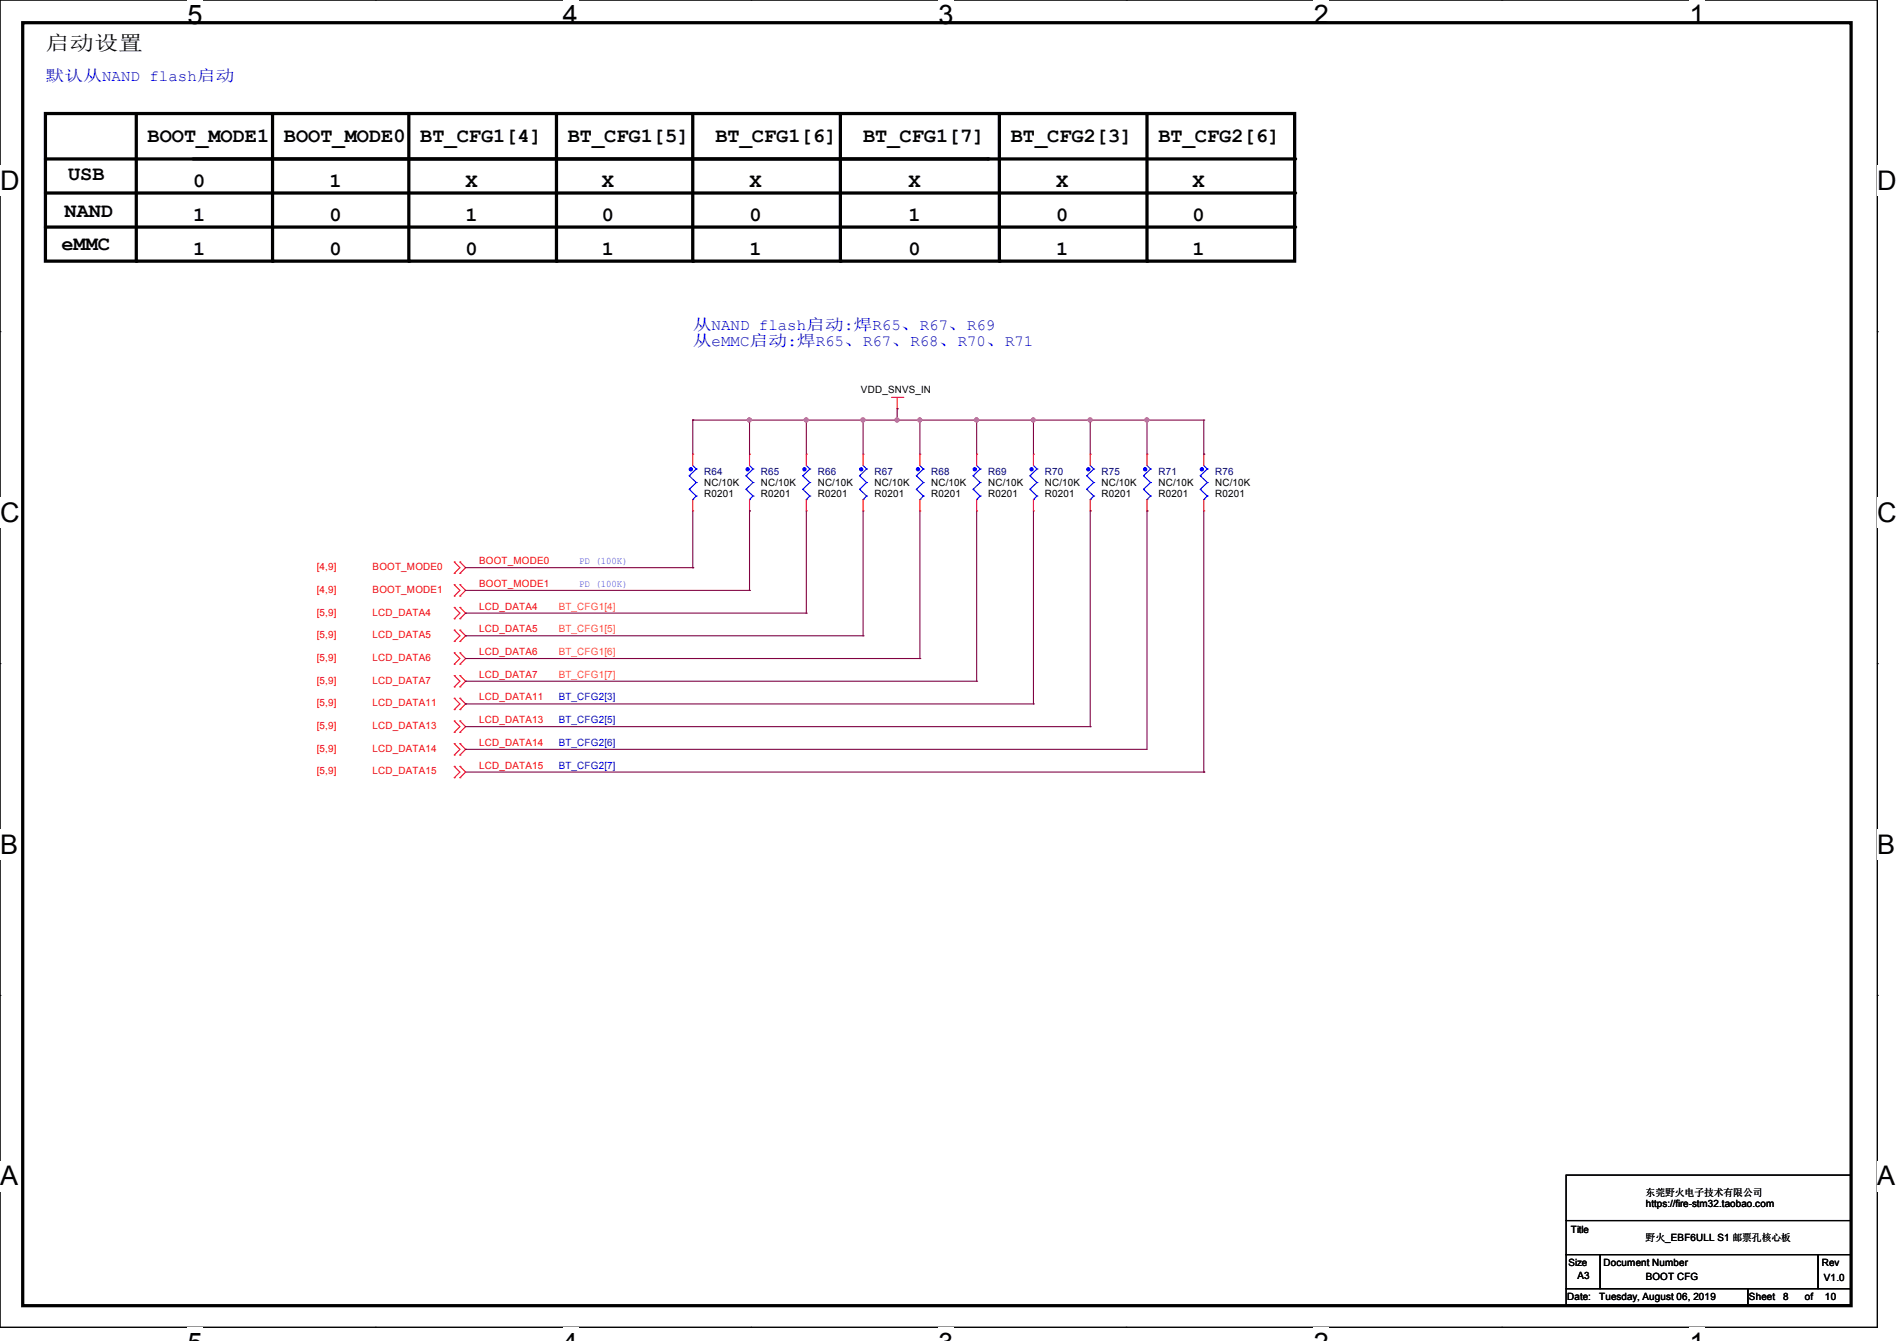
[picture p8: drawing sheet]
<svg xmlns="http://www.w3.org/2000/svg" width="297mm" height="210mm" viewBox="0 0 297 210" stroke-linecap="round" stroke-linejoin="round" font-family="sans-serif">
<path d="M0 0h293.9v207.9h-293.9z" fill="none" stroke="#000" stroke-width=".17"/>
<g fill="#fff">
<path d="M29.4 0h2.3v4.7h-2.3z"/>
<path d="M29.4 207.9h2.3v2.1h-2.3z"/>
</g>
<path d="M58.8 0h.1M58.8 207.9h.1" fill="none" stroke="#000" stroke-width=".17"/>
<g fill="#fff">
<path d="M88.1 0h2.4v4.7h-2.4z"/>
<path d="M88.1 207.9h2.4v2.1h-2.4z"/>
</g>
<path d="M117.6 0h.1M117.6 207.9h.1" fill="none" stroke="#000" stroke-width=".17"/>
<g fill="#fff">
<path d="M146.9 0h2.4v4.7h-2.4z"/>
<path d="M146.9 207.9h2.4v2.1h-2.4z"/>
</g>
<path d="M176.3 0h.1M176.3 207.9h.1" fill="none" stroke="#000" stroke-width=".17"/>
<g fill="#fff">
<path d="M205.7 0h2.4v4.7h-2.4z"/>
<path d="M205.7 207.9h2.4v2.1h-2.4z"/>
</g>
<path d="M235.1 0h.1M235.1 207.9h.1" fill="none" stroke="#000" stroke-width=".17"/>
<g fill="#fff">
<path d="M264.5 0h2.4v4.7h-2.4z"/>
<path d="M264.5 207.9h2.4v2.1h-2.4z"/>
<path d="M0 26h3v4.7h-3z"/>
<path d="M293.9 26h3.1v4.7h-3.1z"/>
<path d="M0 77.9h3v4.7h-3z"/>
<path d="M293.9 77.9h3.1v4.7h-3.1z"/>
</g>
<path d="M0 51.9h.1M293.9 51.9h.1" fill="none" stroke="#000" stroke-width=".17"/>
<g fill="#fff">
<path d="M0 129.9h2.8v4.7h-2.8z"/>
<path d="M293.9 129.9h2.9v4.7h-2.9z"/>
</g>
<path d="M0 103.9h.1M293.9 103.9h.1" fill="none" stroke="#000" stroke-width=".17"/>
<g fill="#fff">
<path d="M-.1 181.8h2.9v4.8h-2.9z"/>
<path d="M293.8 181.8h3v4.8h-3z"/>
</g>
<path d="M0 155.9h.1M293.9 155.9h.1M245.2 184h44.6v7.1h-44.6zM245.2 191.1h44.6v5.4h-44.6zM245.2 196.5h5.3v5.3h-5.3zM250.5 196.5h34.1v5.3h-34.1zM284.6 196.5h5.2v5.3h-5.2zM245.2 201.8h28.4v2.5h-28.4zM273.6 201.8h16.2v2.5h-16.2z" fill="none" stroke="#000" stroke-width=".17"/>
<g fill="none" stroke="#000" stroke-width=".51">
<path d="M3.6 3.6h286.2v200.9h-286.2zM7.1 17.8h195.6v23.1h-195.6zM21.3 17.8v23.1M42.7 17.8v23.1M64 17.8v23.1M87.1 17.8v23.1M108.5 17.8v23.1M131.6 17.8v23.1M156.5 17.8v23.1M179.6 17.8v23.1M7.1 30.2h195.6M7.1 24.9h195.6"/>
<path d="M7.1 35.6h195.6"/>
</g>
<g fill="#000">
<circle cx="154.7" cy="24.9" r=".25"/>
<circle cx="202.7" cy="30.2" r=".25"/>
<circle cx="202.7" cy="24.9" r=".25"/>
<circle cx="202.7" cy="35.6" r=".25"/>
<circle cx="21.3" cy="40.9" r=".25"/>
<circle cx="42.7" cy="40.9" r=".25"/>
<circle cx="64" cy="40.9" r=".25"/>
<circle cx="87.1" cy="40.9" r=".25"/>
<circle cx="108.5" cy="40.9" r=".25"/>
<circle cx="131.6" cy="40.9" r=".25"/>
<circle cx="156.5" cy="40.9" r=".25"/>
<circle cx="179.6" cy="40.9" r=".25"/>
</g>
<g fill="none" stroke="#f00" stroke-width=".17">
<path d="M108.5 71.1h.1M108.5 71.1v1.8M108.5 78.2v1.8M117.3 71.1h.1M117.3 71.1v1.8M117.3 78.2v1.8M126.2 71.1h.1M126.2 71.1v1.8M126.2 78.2v1.8M135.1 71.1h.1M135.1 71.1v1.8M135.1 78.2v1.8"/>
<path d="M139.6 62.2h1.8M140.5 64h.1M140.5 62.2v1.8M141.4 62.2h.1M144 71.1h.1M144 71.1v1.8M144 78.2v1.8M152.9 71.1h.1M152.9 71.1v1.8M152.9 78.2v1.8M161.8 71.1h.1M161.8 71.1v1.8"/>
<path d="M161.8 78.2v1.8M170.7 71.1h.1M170.7 71.1v1.8M170.7 78.2v1.8M179.6 71.1h.1M179.6 71.1v1.8M179.6 78.2v1.8M188.5 71.1h.1M188.5 71.1v1.8M188.5 78.2v1.8M71.1 93.3h.1M71.1 91.6h.1"/>
<path d="M71.1 89.8h.1M71.1 88h.1M71.1 96.9h.1M71.1 95.1h.1M71.1 98.7h.1M71.1 91.6l.9 .9-.9 .8M71.1 88l.9 .9-.9 .9M71.1 95.1l.9 .9-.9 .9M71.1 98.7l.9 .9-.9 .9M72 91.6h.1M72 93.3h.1M72 88h.1"/>
<path d="M72 89.8h.1M72 95.1h.1M72 96.9h.1M72 98.7h.1M72 91.6l.9 .9-.9 .8M72 88l.9 .9-.9 .9M72 95.1l.9 .9-.9 .9M72 98.7l.9 .9-.9 .9M108.5 80h.1M117.3 80h.1M126.2 80h.1M135.1 80h.1"/>
<path d="M144 80h.1M152.9 80h.1M161.8 80h.1M170.7 80h.1M179.6 80h.1M188.5 80h.1M71.1 100.5h.1M71.1 104h.1M71.1 102.2h.1M71.1 107.6h.1M71.1 105.8h.1M71.1 111.1h.1"/>
<path d="M71.1 109.3h.1M71.1 118.2h.1M71.1 116.5h.1M71.1 114.7h.1M71.1 112.9h.1M71.1 102.2l.9 .9-.9 .9M71.1 105.8l.9 .9-.9 .9M71.1 109.3l.9 .9-.9 .9M71.1 116.5l.9 .8-.9 .9M71.1 112.9l.9 .9-.9 .9M72 100.5h.1M72 102.2h.1"/>
<path d="M72 104h.1M72 105.8h.1M72 107.6h.1M72 109.3h.1M72 111.1h.1M72 116.5h.1M72 118.2h.1M72 112.9h.1M72 114.7h.1M72 102.2l.9 .9-.9 .9M72 105.8l.9 .9-.9 .9M72 109.3l.9 .9-.9 .9"/>
<path d="M72 116.5l.9 .8-.9 .9M72 112.9l.9 .9-.9 .9M71.1 121.8h.1M71.1 120h.1M71.1 120l.9 .9-.9 .9M72 120h.1M72 121.8h.1M72 120l.9 .9-.9 .9"/>
</g>
<g fill="none" stroke="#00f" stroke-width=".17">
<path d="M107.9 74.5h.1M107.9 76.6h.1M107.9 74.5l1.1 1.1M107.9 76.6l1.1 1.1M108.5 78.2h.1M108.5 72.9l.5 .5M109 73.4h.1M109 75.6h.1M109 77.7h.1M109 73.4l-1.1 1.1M109 75.6l-1.1 1M109 77.7l-.5 .5"/>
<path d="M116.8 74.5h.1M116.8 76.6h.1M116.8 74.5l1.1 1.1M116.8 76.6l1.1 1.1M117.3 78.2h.1M117.3 72.9l.6 .5M117.9 73.4h.1M117.9 75.6h.1M117.9 77.7h.1M117.9 73.4l-1.1 1.1M117.9 75.6l-1.1 1M117.9 77.7l-.6 .5"/>
<path d="M125.7 74.5h.1M125.7 76.6h.1M125.7 74.5l1.1 1.1M125.7 76.6l1.1 1.1M126.2 78.2h.1M126.2 72.9l.6 .5M126.8 73.4h.1M126.8 75.6h.1M126.8 77.7h.1M126.8 73.4l-1.1 1.1M126.8 75.6l-1.1 1M126.8 77.7l-.6 .5"/>
<path d="M134.6 74.5h.1M134.6 76.6h.1M134.6 74.5l1.1 1.1M134.6 76.6l1.1 1.1M135.1 78.2h.1M135.1 72.9l.6 .5M135.7 73.4h.1M135.7 75.6h.1M135.7 77.7h.1M135.7 73.4l-1.1 1.1M135.7 75.6l-1.1 1M135.7 77.7l-.6 .5"/>
<path d="M143.5 74.5h.1M143.5 76.6h.1M143.5 74.5l1.1 1.1M143.5 76.6l1.1 1.1M144 78.2h.1M144 72.9l.6 .5M144.6 73.4h.1M144.6 75.6h.1M144.6 77.7h.1M144.6 73.4l-1.1 1.1M144.6 75.6l-1.1 1M144.6 77.7l-.6 .5"/>
<path d="M152.4 74.5h.1M152.4 76.6h.1M152.4 74.5l1.1 1.1M152.4 76.6l1.1 1.1M152.9 78.2h.1M152.9 72.9l.6 .5M153.5 73.4h.1M153.5 75.6h.1M153.5 77.7h.1M153.5 73.4l-1.1 1.1M153.5 75.6l-1.1 1M153.5 77.7l-.6 .5"/>
<path d="M161.2 74.5h.1M161.2 76.6h.1M161.2 74.5l1.1 1.1M161.2 76.6l1.1 1.1M161.8 78.2h.1M161.8 72.9l.5 .5M162.3 73.4h.1M162.3 75.6h.1M162.3 77.7h.1M162.3 73.4l-1.1 1.1M162.3 75.6l-1.1 1M162.3 77.7l-.5 .5"/>
<path d="M170.1 74.5h.1M170.1 76.6h.1M170.1 74.5l1.1 1.1M170.1 76.6l1.1 1.1M170.7 78.2h.1M170.7 72.9l.5 .5M171.2 73.4h.1M171.2 75.6h.1M171.2 77.7h.1M171.2 73.4l-1.1 1.1M171.2 75.6l-1.1 1M171.2 77.7l-.5 .5"/>
<path d="M179 74.5h.1M179 76.6h.1M179 74.5l1.1 1.1M179 76.6l1.1 1.1M179.6 78.2h.1M179.6 72.9l.5 .5M180.1 73.4h.1M180.1 75.6h.1M180.1 77.7h.1M180.1 73.4l-1.1 1.1M180.1 75.6l-1.1 1M180.1 77.7l-.5 .5"/>
<path d="M187.9 74.5h.1M187.9 76.6h.1M187.9 74.5l1.1 1.1M187.9 76.6l1.1 1.1M188.5 78.2h.1M188.5 72.9l.5 .5M189 73.4h.1M189 75.6h.1M189 77.7h.1M189 73.4l-1.1 1.1M189 75.6l-1.1 1M189 77.7l-.5 .5"/>
</g>
<g fill="#00f" stroke="#00f" stroke-width=".17">
<circle cx="134.8" cy="73.5" r=".25"/>
<circle cx="188.2" cy="73.5" r=".25"/>
<circle cx="143.7" cy="73.5" r=".25"/>
<circle cx="117.1" cy="73.5" r=".25"/>
<circle cx="125.9" cy="73.5" r=".25"/>
<circle cx="108.2" cy="73.5" r=".25"/>
<circle cx="179.3" cy="73.5" r=".25"/>
<circle cx="161.5" cy="73.5" r=".25"/>
<circle cx="170.4" cy="73.5" r=".25"/>
<circle cx="152.6" cy="73.5" r=".25"/>
</g>
<g fill="none" stroke="#800040" stroke-width=".17">
<path d="M108.5 65.8h.1M108.5 65.8v5.3M108.5 65.8h80M117.3 65.8h.1M117.3 65.8v5.3M126.2 65.8h.1M126.2 65.8v5.3M135.1 65.8h.1M135.1 65.8v5.3M140.5 64h.1M140.5 65.8h.1M140.5 64v1.8"/>
<path d="M144 65.8h.1M144 65.8v5.3M152.9 65.8h.1M152.9 65.8v5.3M161.8 65.8h.1M161.8 65.8v5.3M170.7 65.8h.1M170.7 65.8v5.3M179.6 65.8h.1M179.6 65.8v5.3M188.5 65.8h.1M188.5 71.1h.1"/>
<path d="M188.5 65.8v5.3M72.9 96h.1M72.9 99.6h.1M72.9 92.5h44.4M72.9 96h53.3M72.9 99.6h62.2M72.9 88.9h35.6M108.5 88.9h.1M108.5 80v8.9M117.3 92.5h.1M117.3 80h.1M117.3 80v12.5"/>
<path d="M126.2 96h.1M126.2 80v16M135.1 99.6h.1M135.1 80v19.6M144 80v23.1M152.9 80v26.7M161.8 80v30.2M170.7 80h.1M170.7 80v33.8M179.6 80h.1M179.6 80v37.3h-106.7M188.5 80v40.9"/>
<path d="M72.9 106.7h.1M72.9 110.2h.1M72.9 103.1h.1M72.9 117.3h.1M72.9 106.7h80M72.9 110.2h88.9M72.9 103.1h71.1M72.9 113.8h97.8M144 103.1h.1M152.9 106.7h.1M161.8 110.2h.1M170.7 113.8h.1"/>
<path d="M72.9 120.9h115.6M188.5 120.9h.1"/>
</g>
<g fill="#f0f" stroke="#f0f" stroke-width=".17">
<circle cx="117.3" cy="65.8" r=".32"/>
<circle cx="140.4" cy="65.8" r=".32"/>
<circle cx="152.9" cy="65.8" r=".32"/>
<circle cx="144" cy="65.8" r=".32"/>
<circle cx="161.8" cy="65.8" r=".32"/>
<circle cx="170.7" cy="65.8" r=".32"/>
<circle cx="126.2" cy="65.8" r=".32"/>
<circle cx="135.1" cy="65.8" r=".32"/>
<circle cx="179.6" cy="65.8" r=".32"/>
</g>
<g font-size="4.2">
<text x="29.4" y="3.8">5</text>
<text x="88.1" y="3.8">4</text>
<text x="146.9" y="3.8">3</text>
<text x="205.7" y="3.8">2</text>
<text x="264.5" y="3.8">1</text>
<text x="0" y="29.8">D</text>
<text x="293.9" y="29.8">D</text>
<text x="0" y="81.7">C</text>
<text x="293.9" y="81.7">C</text>
<text x="0" y="133.7">B</text>
<text x="293.9" y="133.7">B</text>
<text x="0" y="185.6">A</text>
<text x="293.9" y="185.6">A</text>
</g>
<g font-size="3.2">
<text x="7.1" y="7.8">启动设置</text>
<text x="23.1" y="22.2">BOOT_MODE1</text>
<text x="44.4" y="22.2">BOOT_MODE0</text>
<text x="65.8" y="22.2">BT_CFG1[4]</text>
<text x="88.9" y="22.2">BT_CFG1[5]</text>
<text x="112" y="22.2">BT_CFG1[6]</text>
<text x="135.1" y="22.2">BT_CFG1[7]</text>
<text x="158.2" y="22.2">BT_CFG2[3]</text>
<text x="181.4" y="22.2">BT_CFG2[6]</text>
<text x="10.7" y="28.2">USB</text>
<text x="30.2" y="29.3">0</text>
<text x="51.6" y="29.3">1</text>
<text x="72.9" y="29.3">X</text>
<text x="94.2" y="29.3">X</text>
<text x="117.3" y="29.3">X</text>
<text x="142.2" y="29.3">X</text>
<text x="165.4" y="29.3">X</text>
<text x="186.7" y="29.3">X</text>
<text x="10.1" y="33.9">NAND</text>
<text x="30.2" y="34.6">1</text>
<text x="51.6" y="34.6">0</text>
<text x="72.9" y="34.6">1</text>
<text x="94.2" y="34.6">0</text>
<text x="117.3" y="34.6">0</text>
<text x="142.2" y="34.6">1</text>
<text x="165.4" y="34.6">0</text>
<text x="186.7" y="34.6">0</text>
<text x="9.6" y="39.1">eMMC</text>
<text x="30.2" y="40">1</text>
<text x="51.6" y="40">0</text>
<text x="72.9" y="40">0</text>
<text x="94.2" y="40">1</text>
<text x="117.3" y="40">1</text>
<text x="142.2" y="40">0</text>
<text x="165.4" y="40">1</text>
<text x="186.7" y="40">1</text>
</g>
<g font-size="2.5" fill="#00f">
<text x="7.1" y="12.6">默认从NAND flash启动</text>
<text x="108.5" y="51.7">从NAND flash启动:焊R65、R67、R69</text>
<text x="108.5" y="54.2">从eMMC启动:焊R65、R67、R68、R70、R71</text>
</g>
<g font-size="1.6">
<text x="134.8" y="61.6">VDD_SNVS_IN</text>
<text x="110.2" y="76.1">NC/10K</text>
<text x="110.2" y="77.9">R0201</text>
<text x="119.1" y="76.1">NC/10K</text>
<text x="119.1" y="77.9">R0201</text>
<text x="128" y="76.1">NC/10K</text>
<text x="128" y="77.9">R0201</text>
<text x="136.9" y="76.1">NC/10K</text>
<text x="136.9" y="77.9">R0201</text>
<text x="145.8" y="76.1">NC/10K</text>
<text x="145.8" y="77.9">R0201</text>
<text x="154.7" y="76.1">NC/10K</text>
<text x="154.7" y="77.9">R0201</text>
<text x="163.6" y="76.1">NC/10K</text>
<text x="163.6" y="77.9">R0201</text>
<text x="172.5" y="76.1">NC/10K</text>
<text x="172.5" y="77.9">R0201</text>
<text x="181.4" y="76.1">NC/10K</text>
<text x="181.4" y="77.9">R0201</text>
<text x="190.3" y="76.1">NC/10K</text>
<text x="190.3" y="77.9">R0201</text>
<text x="257.7" y="187.2">东莞野火电子技术有限公司</text>
<text x="257.7" y="189">https://fire-stm32.taobao.com</text>
<text x="245.9" y="193.1">Title</text>
<text x="257.7" y="194.4">野火_EBF6ULL S1 邮票孔核心板</text>
<text x="245.4" y="203.6">Date:</text>
<text x="245.5" y="198.2">Size</text>
<text x="247" y="200.2">A3</text>
<text x="250.4" y="203.6">Tuesday, August 06, 2019</text>
<text x="251.1" y="198.2">Document Number</text>
<text x="257.7" y="200.4">BOOT CFG</text>
<text x="273.8" y="203.6">Sheet</text>
<text x="279.2" y="203.6">8</text>
<text x="282.6" y="203.6">of</text>
<text x="285.2" y="198.2">Rev</text>
<text x="285.6" y="200.6">V1.0</text>
<text x="285.7" y="203.6">10</text>
</g>
<g font-size="1.6" fill="#000080">
<text x="110.2" y="74.3">R64</text>
<text x="119.1" y="74.3">R65</text>
<text x="128" y="74.3">R66</text>
<text x="136.9" y="74.3">R67</text>
<text x="145.8" y="74.3">R68</text>
<text x="154.7" y="74.3">R69</text>
<text x="163.6" y="74.3">R70</text>
<text x="172.5" y="74.3">R75</text>
<text x="181.4" y="74.3">R71</text>
<text x="190.3" y="74.3">R76</text>
</g>
<g font-size="1.6" fill="#f00">
<text x="49.6" y="89.3">[4,9]</text>
<text x="58.3" y="89.3">BOOT_MODE0</text>
<text x="75" y="88.3">BOOT_MODE0</text>
<text x="49.6" y="92.8">[4,9]</text>
<text x="58.3" y="92.8">BOOT_MODE1</text>
<text x="75" y="91.9">BOOT_MODE1</text>
<text x="75" y="95.5">LCD_DATA4</text>
<text x="49.6" y="96.4">[5,9]</text>
<text x="49.6" y="99.9">[5,9]</text>
<text x="58.3" y="96.4">LCD_DATA4</text>
<text x="58.3" y="99.9">LCD_DATA5</text>
<text x="75" y="99">LCD_DATA5</text>
<text x="49.6" y="103.5">[5,9]</text>
<text x="49.6" y="107.1">[5,9]</text>
<text x="58.3" y="103.5">LCD_DATA6</text>
<text x="58.3" y="107.1">LCD_DATA7</text>
<text x="75" y="106.1">LCD_DATA7</text>
<text x="75" y="102.6">LCD_DATA6</text>
<text x="49.6" y="110.6">[5,9]</text>
<text x="58.3" y="110.6">LCD_DATA11</text>
<text x="75" y="109.7">LCD_DATA11</text>
<text x="75" y="113.2">LCD_DATA13</text>
<text x="49.6" y="117.7">[5,9]</text>
<text x="49.6" y="114.2">[5,9]</text>
<text x="58.3" y="117.7">LCD_DATA14</text>
<text x="58.3" y="114.2">LCD_DATA13</text>
<text x="75" y="116.8">LCD_DATA14</text>
<text x="49.6" y="121.3">[5,9]</text>
<text x="58.3" y="121.3">LCD_DATA15</text>
<text x="75" y="120.4">LCD_DATA15</text>
</g>
<g font-size="1.6" fill="#8000ff">
<text x="90.7" y="88.3">PD (100K)</text>
<text x="90.7" y="91.9">PD (100K)</text>
</g>
<g font-size="1.6" fill="#ff8000">
<text x="87.5" y="95.5">BT_CFG1[4]</text>
<text x="87.5" y="99">BT_CFG1[5]</text>
<text x="87.5" y="106.1">BT_CFG1[7]</text>
<text x="87.5" y="102.6">BT_CFG1[6]</text>
</g>
<g font-size="1.6" fill="#00f">
<text x="87.5" y="109.7">BT_CFG2[3]</text>
<text x="87.5" y="113.2">BT_CFG2[5]</text>
<text x="87.5" y="116.8">BT_CFG2[6]</text>
<text x="87.5" y="120.4">BT_CFG2[7]</text>
</g>
</svg>
